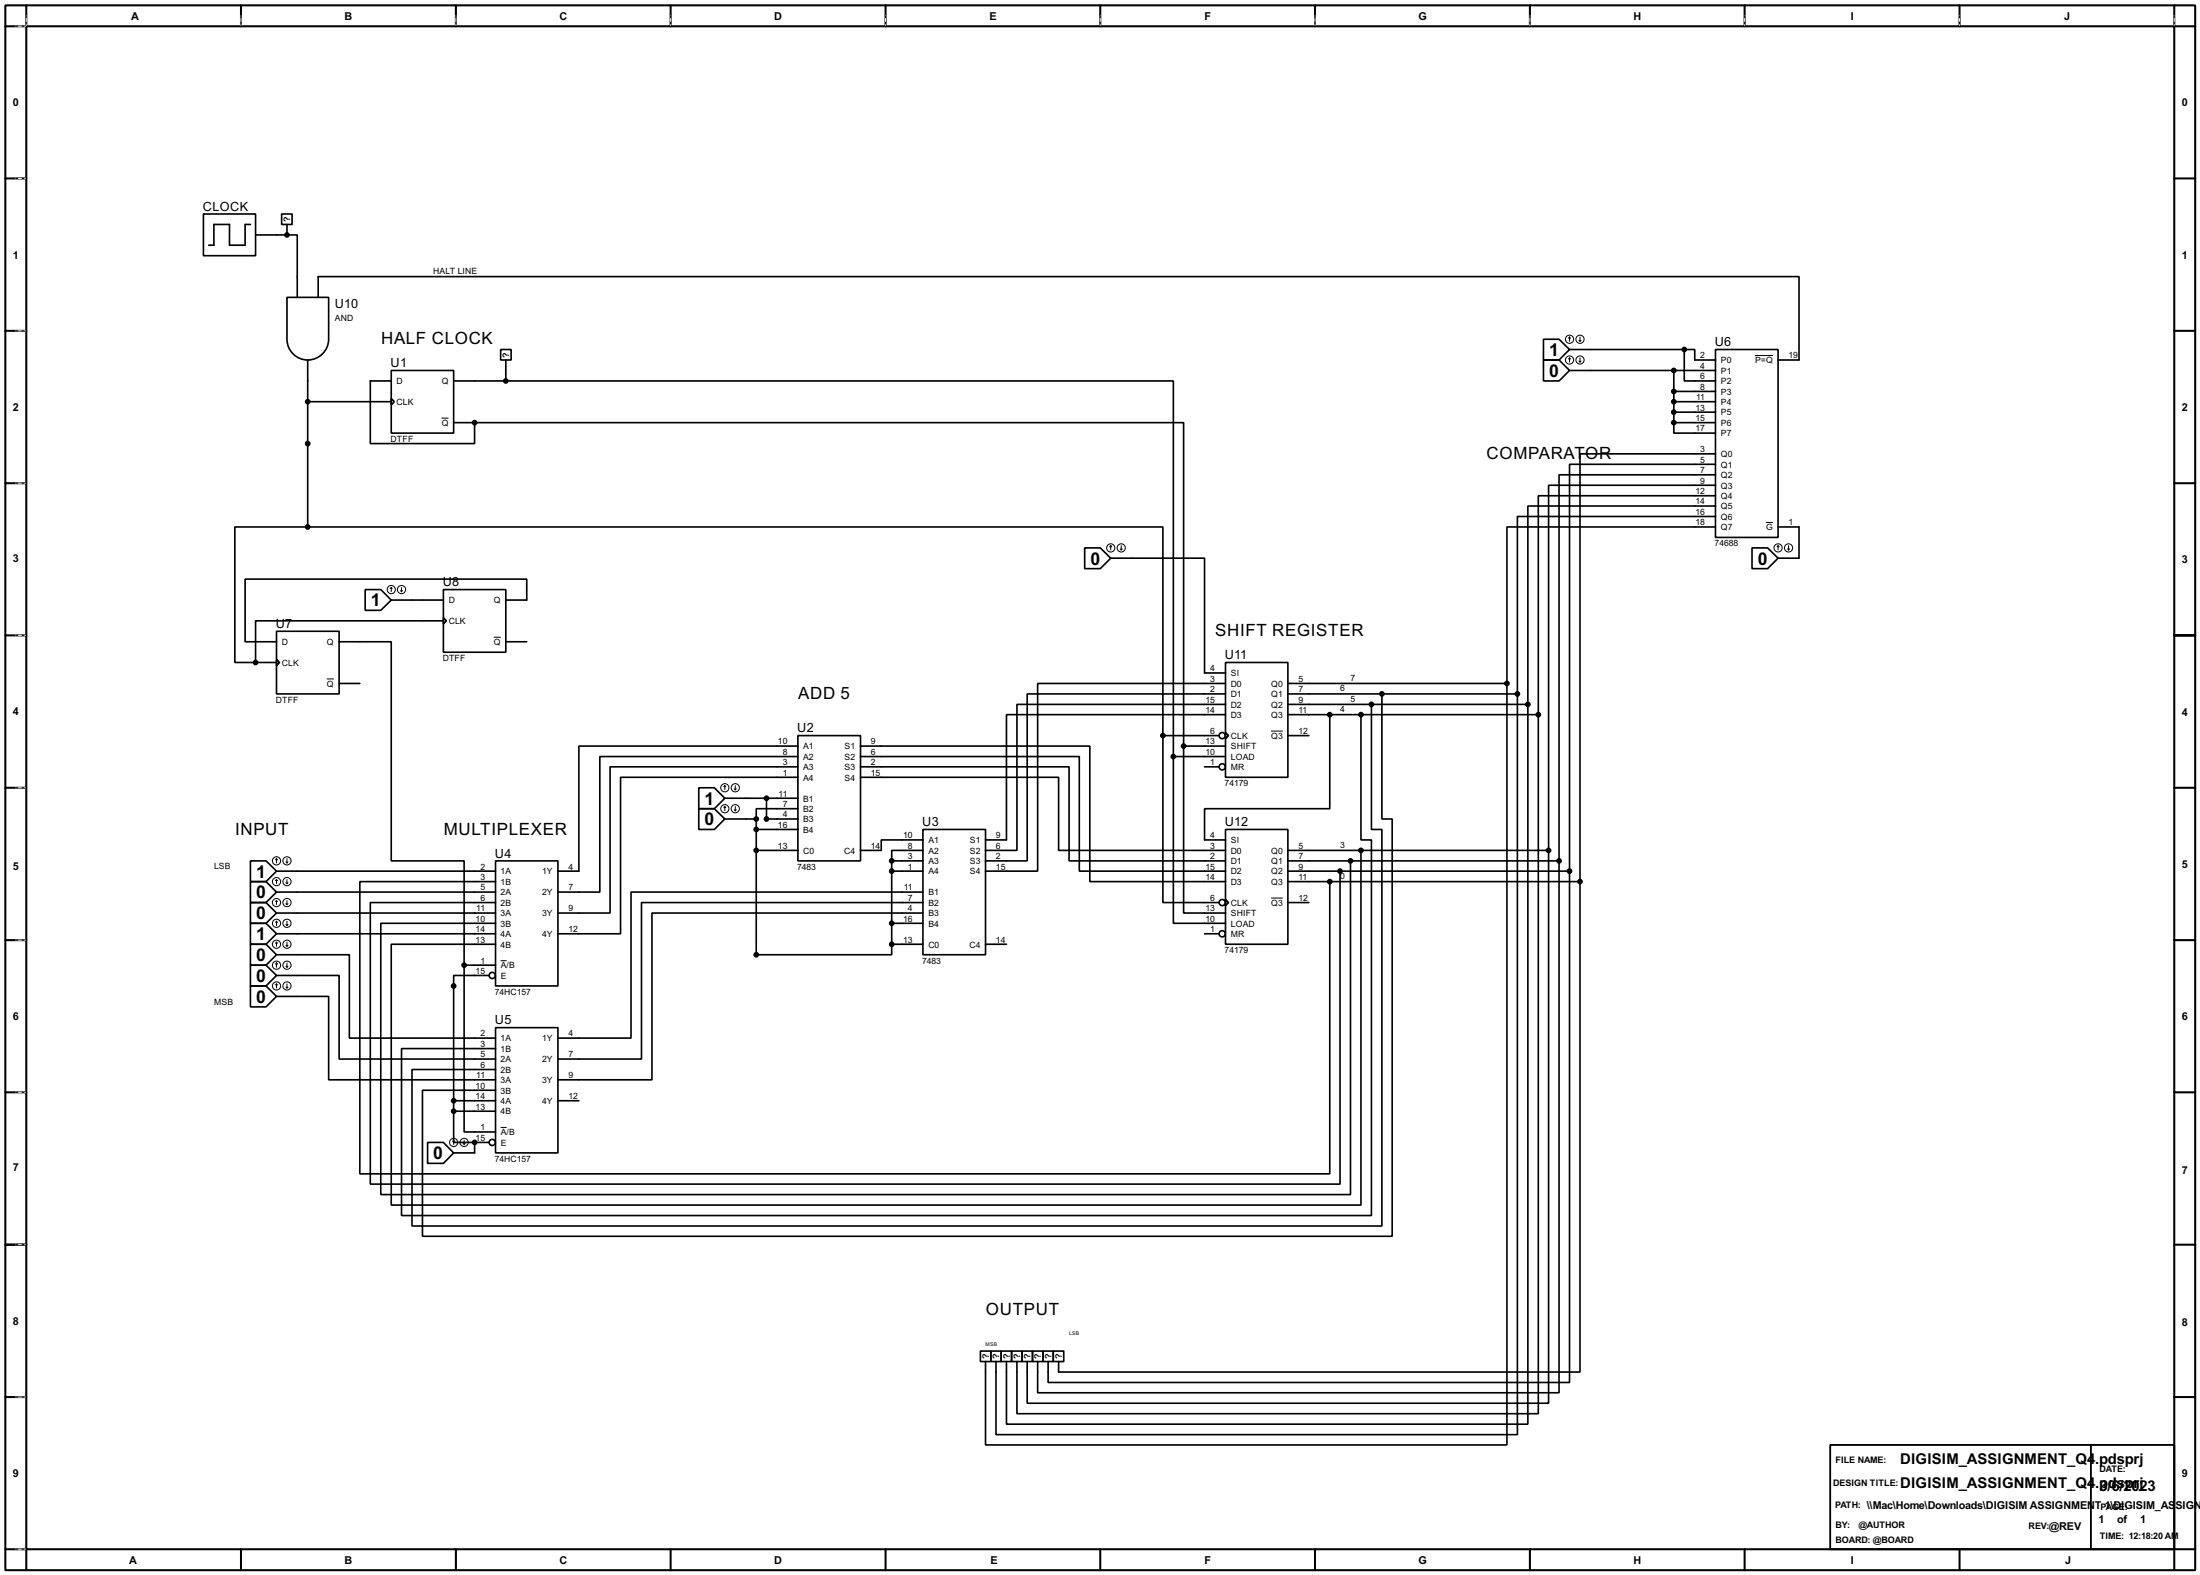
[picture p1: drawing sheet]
<svg xmlns="http://www.w3.org/2000/svg" width="536mm" height="383mm" viewBox="0 0 536 383" stroke-linecap="round" stroke-linejoin="round" font-family="sans-serif">
<g fill="none" stroke="#000" stroke-width=".5">
<path d="M1.3 1.3h533.4v381h-533.4zM6.4 6.4h523.2v370.8h-523.2zM6.4 1.3v5.1h-5.1M58.7 1.3v5.1M111.1 1.3v5.1M163.4 1.3v5.1M215.7 1.3v5.1M268 1.3v5.1M320.3 1.3v5.1M372.7 1.3v5.1M425 1.3v5.1M477.3 1.3v5.1"/>
<path d="M529.6 1.3v5.1h5.1M1.3 43.5h5.1M529.6 43.5h5.1M1.3 80.6h5.1M529.6 80.6h5.1M1.3 117.7h5.1M529.6 117.7h5.1M1.3 154.7h5.1M529.6 154.7h5.1M1.3 191.8h5.1M529.6 191.8h5.1M1.3 228.9h5.1"/>
<path d="M529.6 228.9h5.1M1.3 266h5.1M529.6 266h5.1M1.3 303.1h5.1M529.6 303.1h5.1M1.3 340.2h5.1M529.6 340.2h5.1M1.3 377.2h5.1v5.1M58.7 377.2v5.1M111.1 377.2v5.1M163.4 377.2v5.1M215.7 377.2v5.1"/>
<path d="M268 377.2v5.1M320.3 377.2v5.1M372.7 377.2v5.1M425 377.2v5.1M477.3 377.2v5.1M534.7 377.2h-5.1v5.1"/>
</g>
<g fill="none" stroke="#fff" stroke-width=".24">
<path d="M3.9 6.4h2.3M6.4 3.9v2.3M58.7 3.9v2.3M111.1 3.9v2.3M163.4 3.9v2.3M215.7 3.9v2.3M268 3.9v2.3M320.3 3.9v2.3M372.7 3.9v2.3M425 3.9v2.3M477.3 3.9v2.3M529.6 3.9v2.3"/>
<path d="M3.9 43.5h2.3M3.9 80.6h2.3M3.9 117.7h2.3M3.9 154.7h2.3M3.9 191.8h2.3M3.9 228.9h2.3M3.9 266h2.3M3.9 303.1h2.3M3.9 340.2h2.3M3.9 377.2h2.3"/>
</g>
<g fill="none" stroke="#000" stroke-width=".24" stroke-dasharray=".5 1">
<path d="M3.9 6.4h2.3M6.4 3.9v2.3M58.7 3.9v2.3M111.1 3.9v2.3M163.4 3.9v2.3M215.7 3.9v2.3M268 3.9v2.3M320.3 3.9v2.3M372.7 3.9v2.3M425 3.9v2.3M477.3 3.9v2.3M529.6 3.9v2.3"/>
<path d="M3.9 43.5h2.3M3.9 80.6h2.3M3.9 117.7h2.3M3.9 154.7h2.3M3.9 191.8h2.3M3.9 228.9h2.3M3.9 266h2.3M3.9 303.1h2.3M3.9 340.2h2.3M3.9 377.2h2.3"/>
</g>
<path d="M445.8 351.8h83.8v25.4h-83.8zM509.3 351.8v25.4" fill="none" stroke="#000" stroke-width=".45"/>
<g fill="none" stroke="#000" stroke-width=".4">
<path d="M49.6 52.1h12.7v10.2h-12.7zM61 54.7h-1.3v5h-3.8v-5h-3.8v5h-1.2M62.3 57.2h7.6M68.6 52.1h2.6v2.6h-2.6zM69.9 57.2h2.5v15.2M69.9 54.7v2.5M69.9 72.4h10.2v10.2a5.1 5.1 0 0 1-5.1 5.1 5.1 5.1 0 0 1-5.1-5.1zM77.5 72.4v-5h360.7v20.3h-5.1M75 87.7v40.6M75 97.8h20.3M95.3 90.2h15.2v15.3h-15.2zM95.3 97.1l.8 .7-.8 .8z"/>
<path d="M95.3 92.8h-5.1v15.2h25.4v-5.1M110.5 92.8h12.7M122 85.1h2.5v2.6h-2.5zM123.2 92.8h162.6v91.4M123.2 87.7v5.1M376 82.6h3.8l2.5 2.5-2.5 2.6h-3.8zM376 87.7h3.8l2.5 2.5-2.5 2.6h-3.8zM382.3 85.1h28M382.3 90.2h35.6M407.7 95.3h10.2M407.7 90.2v12.7M407.7 97.8h10.2"/>
<path d="M410.3 85.1h2.5v2.6h5.1M410.3 85.1v7.7h7.6M417.9 85.1h15.2v45.8h-15.2zM110.5 102.9h5.1M115.6 102.9h172.7v78.8M407.7 102.9v2.6h10.2M407.7 100.4h10.2M407.7 102.9h10.2M417.9 110.5h-33v104.2M417.9 113.1h-35.6v99M417.9 115.6h-38.1v94M417.9 118.2h-40.7v88.9"/>
<path d="M75 128.3h208.3v50.8M75 128.3h-17.8v33h5.1M264.2 133.4h3.8l2.6 2.5-2.6 2.6h-3.8zM270.6 135.9h22.8v28h5.1M417.9 120.7h-43.2v53.3M417.9 123.2h-45.7v48.3M417.9 125.8h-48.3v43.2M417.9 128.3h-50.8v38.1M426.8 133.4h3.8l2.5 2.5-2.5 2.6h-3.8zM433.1 128.3h5.1v7.6h-5.1M67.4 153.7h15.2v15.3h-15.2zM82.6 156.3h12.7v53.3h17.8v25.4"/>
<path d="M89 143.6h3.8l2.5 2.5-2.5 2.5h-3.8zM95.3 146.1h12.7M108 143.6h15.2v15.2h-15.2zM108 150.4l.8 .8-.8 .7zM108 151.2h-45.7v10.1M123.2 146.1h5.1v-5.1h-68.6v15.3h7.7M123.2 156.3h5.1M62.3 161.3h5.1M67.4 160.6l.7 .7-.7 .8zM82.6 166.4h5.1M194.4 179.1h15.2v30.5h-15.2zM283.3 179.1v40.7h13.7"/>
<path d="M283.3 179.1h13.7M298.5 161.3h15.2v28h-15.2zM298.5 178.4l.8 .7-.8 .8zM298.5 166.4h-45.7v45.7h-12.7M298.5 169h-48.3v40.6h-10.1M298.5 171.5h-50.8v35.6h-7.6M298.5 174h-53.3v30.5h-5.1M313.7 179.1h5.1M313.7 174h61M313.7 171.5h58.5M313.7 169h55.9M313.7 166.4h53.4"/>
<path d="M323.9 174v22.9h-30.5v7.6h5.1M331.5 174v30.5h2.6v91.5h-236.3v-40.7h22.9M334.1 171.5v30.5h2.5v96.5h-236.2v-38.1h20.3M336.6 169v30.4h2.5v101.6h-236.2v-35.5h17.8M367.1 166.4v185.4h-127v-20.3M369.6 169v180.3h-127v-17.8M372.2 171.5v175.3h-127v-15.3M374.7 174v170.2h-127v-12.7M170.2 191.8h3.8l2.6 2.6-2.6 2.5h-3.8zM170.2 196.9h3.8l2.6 2.5-2.6 2.6h-3.8zM176.6 194.4h17.8M176.6 199.4h7.6"/>
<path d="M184.2 199.4v33.1h33v-2.6M186.7 194.4v5h7.7M194.4 196.9h-10.2v2.5M194.4 181.7h-53.4v30.4h-5.1M194.4 184.2h-48.3v33h-10.2M194.4 186.7h-45.8v35.6h-12.7M194.4 189.3h-43.2v38.1h-15.3M209.6 189.3h48.3v17.8h40.6M209.6 186.7h50.8v22.9h38.1M209.6 184.2h53.3v27.9h35.6M209.6 181.7h55.9v33h33M285.8 184.2v40.6h12.7"/>
<path d="M285.8 184.2h12.7M288.3 181.7v40.6h10.2M288.3 181.7h10.2M293.4 186.7h3.6M61 209.6h3.8l2.6 2.5-2.6 2.6h-3.8zM61 214.7h3.8l2.6 2.5-2.6 2.6h-3.8zM61 219.8h3.8l2.6 2.5-2.6 2.5h-3.8zM67.4 212.1h53.3M67.4 217.2h53.3M120.7 209.6h15.2v30.5h-15.2zM120.7 214.7h-33v71.1h236.2v-71.1M184.2 202h10.2"/>
<path d="M184.2 207.1h10.2M217.2 209.6v20.3M217.2 212.1h7.6M217.2 209.6h7.6M224.8 202h15.3v30.5h-15.3zM224.8 204.5h-10.1v2.6h-5.1M224.8 207.1h-7.6v2.5M224.8 217.2h-71.1v35.6h-17.8M224.8 219.8h-68.5v38.1h-20.4M298.5 202h15.2v27.9h-15.2zM298.5 219l.8 .8-.8 .7zM313.7 207.1h63.5"/>
<path d="M313.7 212.1h68.6M313.7 209.6h66.1M313.7 214.7h71.2M313.7 219.8h5.1M326.4 212.1v76.2h-236.2v-68.5h30.5M329 209.6v81.3h-236.2v-66.1h27.9M331.5 207.1v86.3h-236.2v-63.5h25.4M377.2 207.1v134.6h-127v-10.2M379.8 209.6v129.5h-127v-7.6M382.3 212.1v124.5h-127v-5.1M384.9 214.7v119.4h-127v-2.6M61 224.8h3.8l2.6 2.6-2.6 2.5h-3.8z"/>
<path d="M61 229.9h3.8l2.6 2.6-2.6 2.5h-3.8zM61 235h3.8l2.6 2.5-2.6 2.6h-3.8zM67.4 232.5h17.7v20.3h35.6M67.4 237.5h15.2v20.4h38.1M67.4 222.3h53.3M67.4 227.4h53.3M113.1 235v40.6h7.6M113.1 235h7.6M119.2 237.5h-8.7v33.1M217.2 229.9h7.6M217.2 224.8h7.6M224.8 222.3h-66v40.6h-22.9"/>
<path d="M240.1 229.9h5.1M293.4 227.4h3.6M61 240.1h3.8l2.6 2.5-2.6 2.6h-3.8zM67.4 242.6h12.7v20.3h40.6M120.7 250.2h15.2v30.5h-15.2zM104.2 278.2h3.8l2.5 2.5-2.5 2.6h-3.8zM110.5 270.6v7.6h5.1M110.5 270.6h10.2M110.5 268h10.2M115.6 278.2v2.5h-5.1M115.6 278.2h3.6M135.9 268h5.1"/>
<path d="M238.8 329h2.6v2.5h-2.6zM241.4 329h2.5v2.5h-2.5zM243.9 329h2.5v2.5h-2.5zM246.4 329h2.6v2.5h-2.6zM249 329h2.5v2.5h-2.5zM251.5 329h2.6v2.5h-2.6zM254.1 329h2.5v2.5h-2.5zM256.6 329h2.5v2.5h-2.5z"/>
<circle cx="297.7" cy="179.1" r=".75"/>
<circle cx="297.7" cy="186.7" r=".75"/>
<circle cx="297.7" cy="219.8" r=".75"/>
<circle cx="119.9" cy="237.5" r=".75"/>
<circle cx="297.7" cy="227.4" r=".75"/>
<circle cx="119.9" cy="278.2" r=".75"/>
</g>
<g fill="#000">
<circle cx="69.9" cy="57.2" r=".2"/>
<circle cx="115.6" cy="102.9" r=".2"/>
<circle cx="62.3" cy="161.3" r=".2"/>
<circle cx="115.6" cy="278.2" r=".2"/>
</g>
<g fill="none" stroke="#000" stroke-width=".24">
<path d="M382.3 82.1l-.2 .3M382.3 82.1l.3 .3M382.3 82.1v1M382.3 87.2v1M382.3 87.2l-.2 .2M382.3 87.2l.3 .2M384.6 82.9l.3 .2M384.6 87.9l.3 .3M384.9 82.1v1M384.9 87.2v1M385.1 82.9l-.2 .2M385.1 87.9l-.2 .3"/>
<path d="M427.5 86.6h4.4M107.6 101.8h1.7M270.6 132.9l-.3 .3M270.6 132.9l.2 .3M270.6 132.9v1M272.9 133.7l.2 .2M273.1 132.9v1M273.4 133.7l-.3 .2M430.2 127.2h1.7M433.1 132.9l-.2 .3M433.1 132.9l.3 .3M433.1 132.9v1"/>
<path d="M435.4 133.7l.3 .2M435.7 132.9v1M435.9 133.7l-.2 .2M95.3 143.1l-.2 .2M95.3 143.1l.3 .2M95.3 143.1v1M97.6 143.8l.2 .3M97.8 143.1v1M98.1 143.8l-.3 .3M120.3 155.2h1.7M79.6 165.3h1.7M309.6 178h2.9"/>
<path d="M176.6 191.3l-.3 .3M176.6 191.3l.2 .3M176.6 191.3v1M176.6 196.4v1M176.6 196.4l-.3 .3M176.6 196.4l.2 .3M178.9 192.1l.2 .2M178.9 197.2l.2 .2M179.1 191.3v1M179.1 196.4v1M179.4 192.1l-.3 .2M179.4 197.2l-.3 .2"/>
<path d="M67.4 209.1l-.3 .3M67.4 209.1l.2 .3M67.4 209.1v1M67.4 214.2v1M67.4 219.3v1M67.4 214.2l-.3 .2M67.4 214.2l.2 .2M67.4 219.3l-.3 .2M67.4 219.3l.2 .2M69.7 209.9l.2 .2M69.7 214.9l.2 .3M69.9 209.1v1"/>
<path d="M69.9 214.2v1M69.9 219.3v1M70.2 209.9l-.3 .2M70.2 214.9l-.3 .3M309.6 218.7h2.9M67.4 224.3v1.1M67.4 229.4v1M67.4 234.5v1M67.4 239.6v1M67.4 224.3l-.3 .3M67.4 224.3l.2 .3M67.4 229.4l-.3 .3"/>
<path d="M67.4 229.4l.2 .3M67.4 234.5l-.3 .3M67.4 234.5l.2 .3M67.4 239.6l-.3 .2M67.4 239.6l.2 .2M69.7 220l.2 .3M69.7 225.1l.2 .3M69.7 230.2l.2 .2M69.7 235.3l.2 .2M69.9 224.3v1.1M69.9 229.4v1M69.9 234.5v1"/>
<path d="M69.9 239.6v1M70.2 220l-.3 .3M70.2 225.1l-.3 .3M70.2 230.2l-.3 .2M70.2 235.3l-.3 .2M122 233.9h1.4M69.7 240.3l.2 .3M70.2 240.3l-.3 .3M110.5 277.7l-.2 .2M110.5 277.7l.3 .2M110.5 277.7v1M112.8 278.4l.3 .3"/>
<path d="M113.1 277.7v1M113.3 278.4l-.2 .3M122 274.5h1.4"/>
<circle cx="382.3" cy="82.6" r="1"/>
<circle cx="382.3" cy="87.7" r="1"/>
<circle cx="384.8" cy="82.6" r="1"/>
<circle cx="384.8" cy="87.7" r="1"/>
<circle cx="270.5" cy="133.4" r="1"/>
<circle cx="273.1" cy="133.4" r="1"/>
<circle cx="433.1" cy="133.4" r="1"/>
<circle cx="435.6" cy="133.4" r="1"/>
<circle cx="95.3" cy="143.6" r="1"/>
<circle cx="97.8" cy="143.6" r="1"/>
<circle cx="176.5" cy="191.8" r="1"/>
<circle cx="176.5" cy="196.9" r="1"/>
<circle cx="179.1" cy="191.8" r="1"/>
<circle cx="179.1" cy="196.9" r="1"/>
<circle cx="67.3" cy="219.8" r="1"/>
<circle cx="67.3" cy="214.7" r="1"/>
<circle cx="67.3" cy="209.6" r="1"/>
<circle cx="69.9" cy="219.8" r="1"/>
<circle cx="69.9" cy="209.6" r="1"/>
<circle cx="69.9" cy="214.7" r="1"/>
<circle cx="67.3" cy="235" r="1"/>
<circle cx="67.3" cy="229.9" r="1"/>
<circle cx="67.3" cy="224.8" r="1"/>
<circle cx="69.9" cy="224.8" r="1"/>
<circle cx="69.9" cy="235" r="1"/>
<circle cx="69.9" cy="229.9" r="1"/>
<circle cx="67.3" cy="240.1" r="1"/>
<circle cx="69.9" cy="240.1" r="1"/>
<circle cx="110.5" cy="278.2" r="1"/>
<circle cx="113" cy="278.2" r="1"/>
</g>
<g fill="#000" stroke="#000" stroke-width=".4">
<circle cx="69.9" cy="57.2" r=".5"/>
<circle cx="74.9" cy="97.8" r=".5"/>
<circle cx="123.2" cy="92.8" r=".5"/>
<circle cx="407.7" cy="95.3" r=".5"/>
<circle cx="407.7" cy="97.8" r=".5"/>
<circle cx="407.7" cy="90.2" r=".5"/>
<circle cx="410.2" cy="85.1" r=".5"/>
<circle cx="74.9" cy="108" r=".5"/>
<circle cx="115.6" cy="102.9" r=".5"/>
<circle cx="407.7" cy="102.9" r=".5"/>
<circle cx="407.7" cy="100.4" r=".5"/>
<circle cx="74.9" cy="128.3" r=".5"/>
<circle cx="62.2" cy="161.3" r=".5"/>
<circle cx="283.2" cy="179.1" r=".5"/>
<circle cx="323.9" cy="174" r=".5"/>
<circle cx="331.5" cy="174" r=".5"/>
<circle cx="334" cy="171.5" r=".5"/>
<circle cx="336.6" cy="169" r=".5"/>
<circle cx="367" cy="166.4" r=".5"/>
<circle cx="369.6" cy="169" r=".5"/>
<circle cx="372.1" cy="171.5" r=".5"/>
<circle cx="374.7" cy="174" r=".5"/>
<circle cx="184.2" cy="199.4" r=".5"/>
<circle cx="186.7" cy="199.4" r=".5"/>
<circle cx="186.7" cy="194.4" r=".5"/>
<circle cx="285.8" cy="184.2" r=".5"/>
<circle cx="288.3" cy="181.7" r=".5"/>
<circle cx="184.2" cy="207.1" r=".5"/>
<circle cx="184.2" cy="202" r=".5"/>
<circle cx="217.2" cy="212.1" r=".5"/>
<circle cx="217.2" cy="209.6" r=".5"/>
<circle cx="323.9" cy="214.7" r=".5"/>
<circle cx="326.4" cy="212.1" r=".5"/>
<circle cx="328.9" cy="209.6" r=".5"/>
<circle cx="331.5" cy="207.1" r=".5"/>
<circle cx="377.2" cy="207.1" r=".5"/>
<circle cx="379.7" cy="209.6" r=".5"/>
<circle cx="382.3" cy="212.1" r=".5"/>
<circle cx="384.8" cy="214.7" r=".5"/>
<circle cx="113" cy="235" r=".5"/>
<circle cx="184.2" cy="232.5" r=".5"/>
<circle cx="217.2" cy="224.8" r=".5"/>
<circle cx="217.2" cy="229.9" r=".5"/>
<circle cx="110.5" cy="240.1" r=".5"/>
<circle cx="110.5" cy="270.6" r=".5"/>
<circle cx="110.5" cy="268" r=".5"/>
<circle cx="115.6" cy="278.2" r=".5"/>
</g>
<g font-size="4.8">
<text x="377.4" y="86.7">1</text>
<text x="377.4" y="91.7">0</text>
<text x="265.6" y="137.5">0</text>
<text x="428.2" y="137.5">0</text>
<text x="90.3" y="147.7">1</text>
<text x="171.6" y="195.9">1</text>
<text x="171.6" y="201">0</text>
<text x="62.4" y="213.7">1</text>
<text x="62.4" y="218.8">0</text>
<text x="62.4" y="223.9">0</text>
<text x="62.4" y="228.9">1</text>
<text x="62.4" y="234">0</text>
<text x="62.4" y="239.1">0</text>
<text x="62.4" y="244.2">0</text>
<text x="105.6" y="282.3">0</text>
</g>
<g font-size="4.6">
<text x="92.8" y="83.9">HALF CLOCK</text>
<text x="362.1" y="111.8">COMPARAT</text>
<text x="386.1" y="111.8">OR</text>
<text x="296" y="155">SHIFT REGISTER</text>
<text x="194.4" y="170.2">ADD 5</text>
<text x="57.3" y="203.2">INPUT</text>
<text x="108.1" y="203.2">MULTIPLEXER</text>
<text x="240.1" y="320.1">OUTPUT</text>
</g>
<g font-size="4.1">
<text x="462.9" y="356.5">DIGISIM_ASSIGNMENT_Q4</text>
<text x="510.3" y="356.5">.pdsprj</text>
<text x="462.9" y="362.4">DIGISIM_ASSIGNMENT_Q4</text>
<text x="510.3" y="362.4">.pdsprj</text>
<text x="511.4" y="363.1">3/6/2023</text>
</g>
<g font-size="3.5">
<text x="49.4" y="51.3">CLOCK</text>
<text x="81.6" y="75.1">U10</text>
<text x="95.2" y="89.4">U1</text>
<text x="417.7" y="84.3">U6</text>
<text x="107.9" y="142.8">U8</text>
<text x="67.2" y="152.9">U7</text>
<text x="298.4" y="160.5">U11</text>
<text x="194.2" y="178.3">U2</text>
<text x="224.7" y="201.2">U3</text>
<text x="298.4" y="201.2">U12</text>
<text x="120.6" y="208.8">U4</text>
<text x="120.6" y="249.4">U5</text>
</g>
<g font-size="3">
<text x="31.9" y="4.9">A</text>
<text x="83.9" y="4.9">B</text>
<text x="136.3" y="4.9">C</text>
<text x="188.6" y="4.9">D</text>
<text x="241" y="4.9">E</text>
<text x="293.4" y="4.9">F</text>
<text x="345.5" y="4.9">G</text>
<text x="397.9" y="4.9">H</text>
<text x="450.8" y="4.9">I</text>
<text x="502.7" y="4.9">J</text>
<text x="3.2" y="25.9">0</text>
<text x="531.5" y="25.9">0</text>
<text x="3.2" y="63">1</text>
<text x="531.5" y="63">1</text>
<text x="3.2" y="100.1">2</text>
<text x="531.5" y="100.1">2</text>
<text x="3.2" y="136.9">3</text>
<text x="531.5" y="137.2">3</text>
<text x="3.2" y="174">4</text>
<text x="531.5" y="174.3">4</text>
<text x="3.2" y="211.9">5</text>
<text x="531.5" y="211.4">5</text>
<text x="3.2" y="248.5">6</text>
<text x="531.5" y="248.5">6</text>
<text x="3.2" y="285">7</text>
<text x="531.5" y="285.8">7</text>
<text x="3.2" y="322.6">8</text>
<text x="531.5" y="322.9">8</text>
<text x="3.2" y="359.7">9</text>
<text x="531.5" y="359.7">9</text>
<text x="454.7" y="367.4">\\Mac\Home\Downloads\DIGISIM ASSIGNMENT 1\DIGISIM_AS</text>
<text x="511.2" y="370.9">1</text>
<text x="515.7" y="370.9">of</text>
<text x="521.3" y="370.9">1</text>
<text x="529.9" y="367.4">SIGN</text>
<text x="499.1" y="372.5">@REV</text>
<text x="31.4" y="380.8">A</text>
<text x="83.9" y="380.8">B</text>
<text x="136.3" y="380.8">C</text>
<text x="188.6" y="380.8">D</text>
<text x="241.2" y="380.8">E</text>
<text x="293.4" y="380.8">F</text>
<text x="345.5" y="380.8">G</text>
<text x="397.9" y="380.8">H</text>
<text x="450.8" y="380.8">I</text>
<text x="503" y="380.8">J</text>
</g>
<g font-size="2.5">
<text x="70.7" y="54" transform="rotate(-90 70.7 54)">?</text>
<text x="124" y="87.1" transform="rotate(-90 124 87.1)">?</text>
<text x="240.9" y="330.9" transform="rotate(-90 240.9 330.9)">?</text>
<text x="243.4" y="330.9" transform="rotate(-90 243.4 330.9)">?</text>
<text x="246" y="330.9" transform="rotate(-90 246 330.9)">?</text>
<text x="248.5" y="330.9" transform="rotate(-90 248.5 330.9)">?</text>
<text x="251" y="330.9" transform="rotate(-90 251 330.9)">?</text>
<text x="253.6" y="330.9" transform="rotate(-90 253.6 330.9)">?</text>
<text x="256.1" y="330.9" transform="rotate(-90 256.1 330.9)">?</text>
<text x="258.7" y="330.9" transform="rotate(-90 258.7 330.9)">?</text>
<text x="447.1" y="356.3">FILE NAME:</text>
<text x="511.4" y="358.3">DATE:</text>
<text x="446.5" y="361.9">DESIGN TITLE:</text>
<text x="447" y="367.2">PATH:</text>
<text x="511.6" y="367.7">PAGE:</text>
<text x="447.1" y="372">BY:</text>
<text x="447.1" y="375.7">BOARD: @BOARD</text>
<text x="452.7" y="372">@AUTHOR</text>
<text x="494.1" y="372.3">REV:</text>
<text x="511.4" y="374.8">TIME: 12:18:20 AM</text>
</g>
<g font-size="2.4">
<text x="105.5" y="66.7">HALT LINE</text>
<text x="81.5" y="78.1">AND</text>
<text x="414.2" y="87.3">2</text>
<text x="414.2" y="89.8">4</text>
<text x="419.2" y="88.5">P0</text>
<text x="427.5" y="88.5">P=Q</text>
<text x="435.7" y="87.3">19</text>
<text x="96.6" y="93.6">D</text>
<text x="107.6" y="93.6">Q</text>
<text x="414.2" y="92.4">6</text>
<text x="414.2" y="94.9">8</text>
<text x="419.2" y="91">P1</text>
<text x="419.2" y="93.6">P2</text>
<text x="96.6" y="98.6">CLK</text>
<text x="413" y="100">13</text>
<text x="413.2" y="97.4">11</text>
<text x="419.2" y="96.1">P3</text>
<text x="419.2" y="98.6">P4</text>
<text x="419.2" y="101.2">P5</text>
<text x="95.1" y="107.7">DTFF</text>
<text x="107.6" y="103.7">Q</text>
<text x="413" y="102.5">15</text>
<text x="413" y="105.1">17</text>
<text x="419.2" y="103.7">P6</text>
<text x="419.2" y="106.3">P7</text>
<text x="414.2" y="110.1">3</text>
<text x="414.2" y="112.7">5</text>
<text x="419.2" y="111.3">Q0</text>
<text x="419.2" y="113.9">Q1</text>
<text x="414.2" y="115.2">7</text>
<text x="414.2" y="117.8">9</text>
<text x="419.2" y="116.4">Q2</text>
<text x="419.2" y="119">Q3</text>
<text x="413" y="120.3">12</text>
<text x="413" y="122.8">14</text>
<text x="413" y="125.4">16</text>
<text x="419.2" y="121.5">Q4</text>
<text x="419.2" y="124">Q5</text>
<text x="413" y="127.9">18</text>
<text x="419.2" y="126.6">Q6</text>
<text x="419.2" y="129.1">Q7</text>
<text x="430.2" y="129.1">G</text>
<text x="435.7" y="127.9">1</text>
<text x="417.7" y="133.1">74688</text>
<text x="109.3" y="146.9">D</text>
<text x="120.3" y="146.9">Q</text>
<text x="109.3" y="152">CLK</text>
<text x="68.6" y="157.1">D</text>
<text x="79.6" y="157.1">Q</text>
<text x="107.8" y="161">DTFF</text>
<text x="120.3" y="157.1">Q</text>
<text x="68.6" y="162.1">CLK</text>
<text x="79.6" y="167.2">Q</text>
<text x="294.8" y="163.5">4</text>
<text x="294.8" y="166">3</text>
<text x="299.8" y="164.7">SI</text>
<text x="299.8" y="167.2">D0</text>
<text x="309.6" y="167.2">Q0</text>
<text x="316.3" y="166">5</text>
<text x="329" y="165.8">7</text>
<text x="67.2" y="171.2">DTFF</text>
<text x="293.7" y="171.1">15</text>
<text x="293.7" y="173.6">14</text>
<text x="294.8" y="168.6">2</text>
<text x="299.8" y="169.8">D1</text>
<text x="299.8" y="172.3">D2</text>
<text x="309.6" y="169.8">Q1</text>
<text x="309.6" y="172.3">Q2</text>
<text x="316.3" y="168.6">7</text>
<text x="316.3" y="171.1">9</text>
<text x="316.3" y="173.6">11</text>
<text x="326.4" y="173.4">4</text>
<text x="326.4" y="168.4">6</text>
<text x="329" y="170.9">5</text>
<text x="294.8" y="178.7">6</text>
<text x="299.8" y="174.8">D3</text>
<text x="299.8" y="179.9">CLK</text>
<text x="309.6" y="174.8">Q3</text>
<text x="309.6" y="179.9">Q3</text>
<text x="316.3" y="178.7">12</text>
<text x="189.5" y="181.3">10</text>
<text x="190.7" y="183.8">8</text>
<text x="195.6" y="182.5">A1</text>
<text x="195.6" y="185">A2</text>
<text x="205.7" y="182.5">S1</text>
<text x="205.7" y="185">S2</text>
<text x="212.1" y="181.3">9</text>
<text x="212.1" y="183.8">6</text>
<text x="293.7" y="181.3">13</text>
<text x="293.7" y="183.8">10</text>
<text x="299.8" y="182.5">SHIFT</text>
<text x="299.8" y="185">LOAD</text>
<text x="190.7" y="186.3">3</text>
<text x="190.7" y="188.9">1</text>
<text x="195.6" y="187.5">A3</text>
<text x="195.6" y="190.1">A4</text>
<text x="205.7" y="187.5">S3</text>
<text x="205.7" y="190.1">S4</text>
<text x="212.1" y="186.3">2</text>
<text x="212.1" y="188.9">15</text>
<text x="294.8" y="186.3">1</text>
<text x="298.3" y="191.5">74179</text>
<text x="299.8" y="187.5">MR</text>
<text x="189.7" y="194">11</text>
<text x="190.7" y="196.5">7</text>
<text x="195.6" y="195.2">B1</text>
<text x="195.6" y="197.7">B2</text>
<text x="189.5" y="201.6">16</text>
<text x="190.7" y="199">4</text>
<text x="195.6" y="200.2">B3</text>
<text x="195.6" y="202.8">B4</text>
<text x="189.5" y="206.7">13</text>
<text x="195.6" y="207.9">C0</text>
<text x="205.6" y="207.9">C4</text>
<text x="212.1" y="206.7">14</text>
<text x="220" y="204.1">10</text>
<text x="221.2" y="206.7">8</text>
<text x="221.2" y="209.2">3</text>
<text x="226.1" y="205.3">A1</text>
<text x="226.1" y="207.9">A2</text>
<text x="236.2" y="205.3">S1</text>
<text x="236.2" y="207.9">S2</text>
<text x="242.6" y="204.1">9</text>
<text x="242.6" y="206.7">6</text>
<text x="242.6" y="209.2">2</text>
<text x="294.8" y="204.1">4</text>
<text x="294.8" y="206.7">3</text>
<text x="294.8" y="209.2">2</text>
<text x="299.8" y="205.3">SI</text>
<text x="299.8" y="207.9">D0</text>
<text x="309.6" y="207.9">Q0</text>
<text x="316.3" y="206.7">5</text>
<text x="316.3" y="209.2">7</text>
<text x="326.4" y="206.5">3</text>
<text x="52.1" y="211.6">LSB</text>
<text x="117" y="211.7">2</text>
<text x="117" y="214.3">3</text>
<text x="122" y="212.9">1A</text>
<text x="122" y="215.5">1B</text>
<text x="132.1" y="212.9">1Y</text>
<text x="138.5" y="211.7">4</text>
<text x="194.2" y="211.8">7483</text>
<text x="221.2" y="211.7">1</text>
<text x="226.1" y="210.4">A3</text>
<text x="226.1" y="212.9">A4</text>
<text x="236.2" y="210.4">S3</text>
<text x="236.2" y="212.9">S4</text>
<text x="242.6" y="211.7">15</text>
<text x="293.7" y="211.7">15</text>
<text x="293.7" y="214.3">14</text>
<text x="299.8" y="210.4">D1</text>
<text x="299.8" y="212.9">D2</text>
<text x="299.8" y="215.5">D3</text>
<text x="309.6" y="210.4">Q1</text>
<text x="309.6" y="212.9">Q2</text>
<text x="309.6" y="215.5">Q3</text>
<text x="316.3" y="211.7">9</text>
<text x="316.3" y="214.3">11</text>
<text x="326.4" y="214.1">0</text>
<text x="116" y="221.9">11</text>
<text x="117" y="216.8">5</text>
<text x="117" y="219.4">6</text>
<text x="122" y="218">2A</text>
<text x="122" y="220.6">2B</text>
<text x="132.1" y="218">2Y</text>
<text x="138.5" y="216.8">7</text>
<text x="138.5" y="221.9">9</text>
<text x="220.2" y="216.8">11</text>
<text x="221.2" y="219.4">7</text>
<text x="221.2" y="221.9">4</text>
<text x="226.1" y="218">B1</text>
<text x="226.1" y="220.6">B2</text>
<text x="293.7" y="221.9">13</text>
<text x="294.8" y="219.4">6</text>
<text x="299.8" y="220.6">CLK</text>
<text x="309.6" y="220.6">Q3</text>
<text x="316.3" y="219.4">12</text>
<text x="115.9" y="224.4">10</text>
<text x="115.9" y="227">14</text>
<text x="122" y="223.1">3A</text>
<text x="122" y="225.6">3B</text>
<text x="132.1" y="223.1">3Y</text>
<text x="138.5" y="227">12</text>
<text x="220" y="224.4">16</text>
<text x="226.1" y="223.1">B3</text>
<text x="226.1" y="225.6">B4</text>
<text x="293.7" y="224.4">10</text>
<text x="294.8" y="227">1</text>
<text x="299.8" y="223.1">SHIFT</text>
<text x="299.8" y="225.6">LOAD</text>
<text x="115.9" y="229.5">13</text>
<text x="122" y="228.2">4A</text>
<text x="122" y="230.7">4B</text>
<text x="132.1" y="228.2">4Y</text>
<text x="220" y="229.5">13</text>
<text x="226.1" y="230.7">C0</text>
<text x="236.1" y="230.7">C4</text>
<text x="242.6" y="229.5">14</text>
<text x="298.3" y="232.1">74179</text>
<text x="299.8" y="228.2">MR</text>
<text x="115.9" y="237.1">15</text>
<text x="117" y="234.6">1</text>
<text x="122" y="235.8">A/B</text>
<text x="122" y="238.3">E</text>
<text x="224.6" y="234.7">7483</text>
<text x="52.1" y="244.6">MSB</text>
<text x="120.5" y="242.3">74HC157</text>
<text x="117" y="252.4">2</text>
<text x="117" y="254.9">3</text>
<text x="117" y="257.5">5</text>
<text x="122" y="253.6">1A</text>
<text x="122" y="256.1">1B</text>
<text x="132.1" y="253.6">1Y</text>
<text x="138.5" y="252.4">4</text>
<text x="138.5" y="257.5">7</text>
<text x="116" y="262.5">11</text>
<text x="117" y="260">6</text>
<text x="122" y="258.7">2A</text>
<text x="122" y="261.2">2B</text>
<text x="122" y="263.7">3A</text>
<text x="132.1" y="258.7">2Y</text>
<text x="132.1" y="263.7">3Y</text>
<text x="138.5" y="262.5">9</text>
<text x="115.9" y="265.1">10</text>
<text x="115.9" y="267.6">14</text>
<text x="122" y="266.3">3B</text>
<text x="122" y="268.8">4A</text>
<text x="132.1" y="268.8">4Y</text>
<text x="138.5" y="267.6">12</text>
<text x="115.9" y="270.2">13</text>
<text x="117" y="275.2">1</text>
<text x="122" y="271.4">4B</text>
<text x="115.9" y="277.8">15</text>
<text x="122" y="276.4">A/B</text>
<text x="122" y="279">E</text>
<text x="120.5" y="282.9">74HC157</text>
</g>
<g font-size="1.4">
<text x="240.1" y="327.7">MSB</text>
<text x="260.4" y="325.2">LSB</text>
</g>
</svg>
